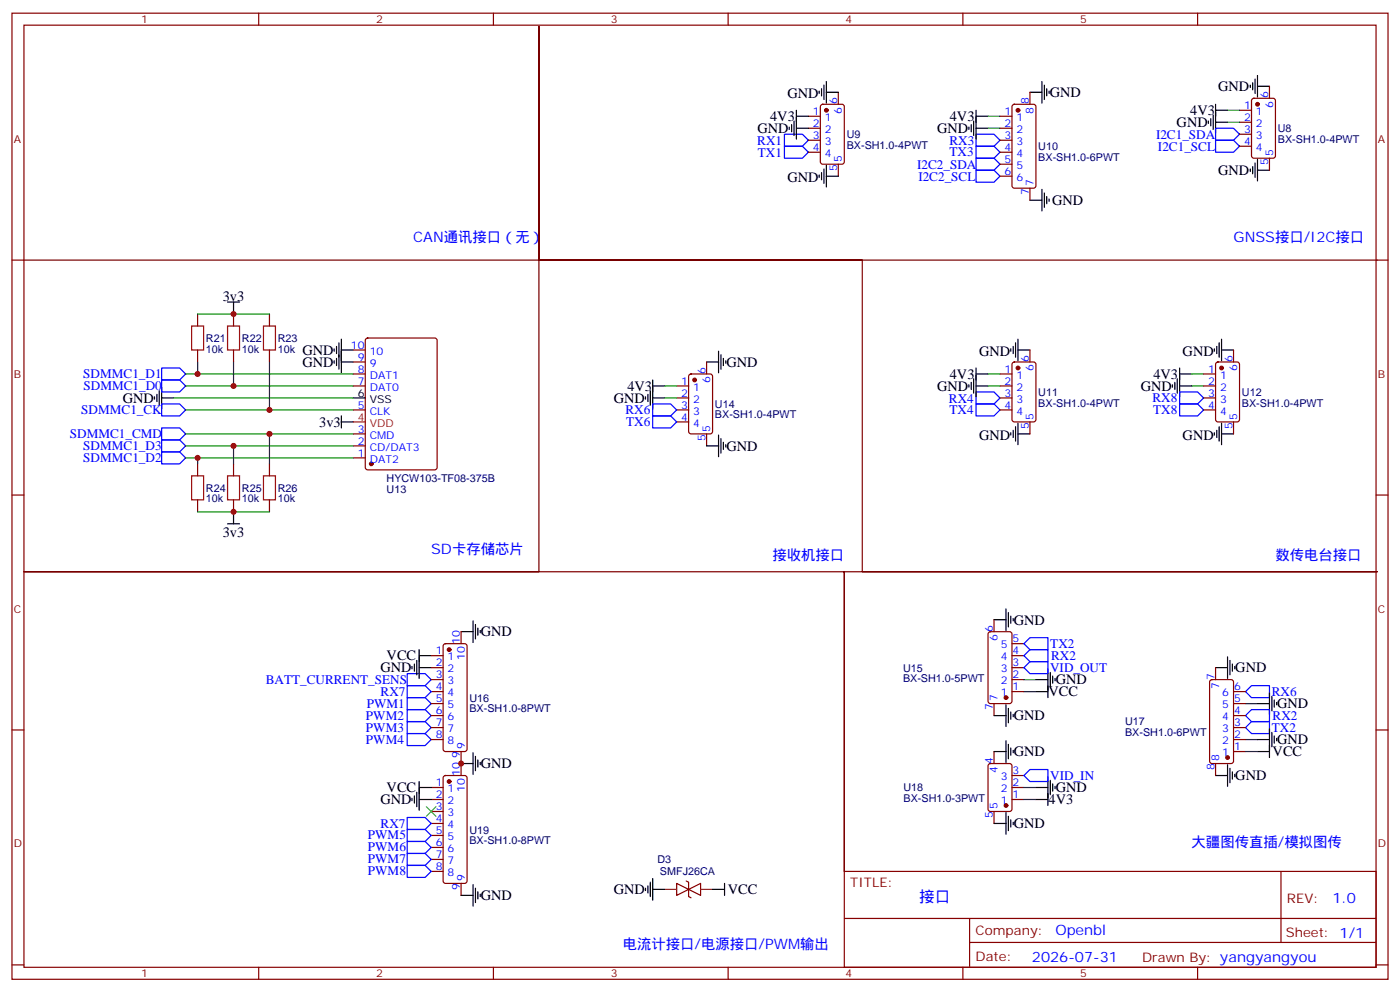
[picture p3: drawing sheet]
<svg xmlns="http://www.w3.org/2000/svg" width="412mm" height="292mm" viewBox="0 0 412 292" stroke-linecap="round" stroke-linejoin="round" font-family="sans-serif">
<g fill="none" stroke="#870000" stroke-width=".35">
<path d="M3.5 3.9h405.4v284.3h-405.4zM7.1 7.4h398.2v277.3h-398.2zM76.2 3.9v3.5M145.3 3.9v3.5M214.5 3.9v3.5M283.6 3.9v3.5M352.8 3.9v3.5M238.1 34.2h3.6M238.1 37.7h3.6M241.9 30.9l.5-.2h5.6l.7 .4v16.5l-.5 .7h-5.8l-.7-.4v-16.5zM246.9 27.2v3.5M294.6 34.2h3.5"/>
<path d="M294.6 37.7h3.5M298.3 30.9l.5-.2h5.6l.7 .4 .1 23.6-.5 .6-5.9 .1-.6-.5-.1-23.5zM303.4 27.2v3.5M365.1 32.5h3.6M365.1 36h3.6M365.1 39.5h3.6M368.9 29.1l.5-.2h5.6l.7 .5v16.5l-.5 .6-5.8 .1-.7-.5v-16.5zM373.9 25.4v3.5M238.1 41.3h3.6M238.1 44.8h3.6M246.9 48.3v3.6M294.6 41.3h3.5"/>
<path d="M294.6 44.8h3.5M294.6 48.3h3.5M294.6 51.9h3.5M303.4 55.4v3.5M365.1 43h3.6M373.9 46.6v3.5M3.5 76.6h3.6M405.3 76.6h3.6M58.2 92.4v3.6M68.8 92.4v3.6M79.4 92.4v3.6M107.8 99.7l.5-.2h19.8l.6 .4 .1 37.7-.5 .6-20 .1-.6-.5-.1-37.6z"/>
<path d="M58.2 103v3.5M68.8 103v3.5M79.4 103v3.5M104.1 113.6h3.5M104.1 110.1h3.5M104.1 106.5h3.5M104.1 103h3.5M199.3 113.6h3.5M199.3 117.1h3.5M203.1 110.3l.5-.2h5.6l.6 .4 .1 16.5-.5 .7h-5.8l-.7-.5-.1-16.4zM208.1 106.5v3.6M294.6 113.6h3.5"/>
<path d="M294.6 110.1h3.5M294.6 117.1h3.5M298.3 106.7l.5-.2h5.6l.7 .5 .1 16.5-.5 .6-5.9 .1-.6-.5-.1-16.5zM303.4 103v3.5M354.5 113.6h3.6M354.5 110.1h3.6M354.5 117.1h3.6M358.3 106.7l.5-.2h5.6l.7 .5v16.5l-.4 .6-5.9 .1-.7-.5v-16.5zM363.4 103v3.5M58.2 136.5v3.6M68.8 136.5v3.6M79.4 136.5v3.6"/>
<path d="M104.1 134.8h3.5M104.1 131.2h3.5M104.1 127.7h3.5M104.1 120.6h3.5M199.3 120.6h3.5M199.3 124.2h3.5M208.1 127.7v3.5M294.6 120.6h3.5M303.4 124.2v3.5M354.5 120.6h3.6M363.4 124.2v3.5M3.5 145.7h3.6"/>
<path d="M58.2 147.1v3.5M68.8 147.1v3.5M79.4 147.1v3.5M405.3 145.7h3.6M127 196.5h3.5M127 193h3.5M130.8 189.6l.4-.2h5.7l.5 .2 .2 .5v30.4l-.3 .5-.4 .2h-5.7l-.5-.2-.2-.5v-30.4zM135.8 185.9v3.5M291.3 186.1l.4-.2h5.7l.6 .4 .1 20.1-.5 .6-5.9 .1-.6-.5-.1-20zM292.8 182.4v3.5M298.1 196.5h3.5M298.1 193h3.5"/>
<path d="M298.1 189.4h3.5M358.1 196.5v3.5M3.5 214.8h3.6M127 217.7h3.5M127 214.1h3.5M127 210.6h3.5M127 207.1h3.5M127 203.6h3.5M127 200h3.5M292.8 207.1v3.5M298.1 203.6h3.5M298.1 200h3.5"/>
<path d="M356.5 200.2l.5-.2h5.7l.6 .5 .1 23.5-.5 .7h-5.9l-.6-.4-.1-23.6zM363.4 217.7h3.5M363.4 214.1h3.5M363.4 210.6h3.5M363.4 207.1h3.5M363.4 203.6h3.5M405.3 214.8h3.6M127 235.3h3.5M127 231.8h3.5M127 238.8h3.5M130.8 228.5l.4-.3h5.7l.5 .3 .2 .5v30.3l-.3 .5-.4 .2h-5.7l-.5-.2-.2-.5v-30.3zM135.8 221.2v7"/>
<path d="M291.3 224.9l.4-.2h5.7l.6 .5 .1 12.9-.5 .7h-5.9l-.6-.4-.1-13zM292.8 221.2v3.5M292.8 238.8v3.6M298.1 235.3h3.5M298.1 231.8h3.5M298.1 228.2h3.5M358.1 224.7v3.5M363.4 221.2h3.5M127 242.4h3.5M127 245.9h3.5M127 249.4h3.5M127 252.9h3.5"/>
<path d="M127 256.5h3.5M135.8 260v3.5M199.3 260l3.5 1.8-3.5 1.7zM202.1 259.3l.7 .3v4.3l.8 .3M248.7 256.5h156.6v28.2h-156.6zM377.3 256.5v20.9M202.8 261.8l3.6-1.8v3.5zM248.7 270.3h156.5M285.6 277.4h119.6M285.6 270.3v14.1M3.5 284h3.6M76.2 284.7v3.5"/>
<path d="M145.3 284.7v3.5M214.5 284.7v3.5M283.6 284.7v3.5M352.8 284.7v3.5M405.3 284h3.6"/>
</g>
<g fill="#870000" stroke="#870000" stroke-width=".35">
<circle cx="109.4" cy="136.5" r=".53"/>
<circle cx="361.6" cy="223" r=".53"/>
<circle cx="296.3" cy="205.3" r=".53"/>
<circle cx="296.3" cy="237.1" r=".53"/>
<circle cx="299.9" cy="32.5" r=".53"/>
<circle cx="204.6" cy="111.8" r=".53"/>
<circle cx="132.3" cy="191.2" r=".53"/>
<circle cx="132.3" cy="230" r=".53"/>
<circle cx="299.9" cy="108.3" r=".53"/>
<circle cx="359.8" cy="108.3" r=".53"/>
<circle cx="243.4" cy="32.5" r=".53"/>
<circle cx="370.4" cy="30.7" r=".53"/>
</g>
<path d="M104.1 124.2h3.5" fill="none" stroke="#f00" stroke-width=".35"/>
<g fill="none" stroke="#000" stroke-width=".35">
<path d="M232.5 37.4v.7M233.2 36.7v2.1M233.9 35.6v4.3M234.6 37.7h3.5M234.6 34.2h3.5M234.6 32.5v8.4M241.3 26.8v.7M242 26.1v2.1M242.7 25v4.3M243.4 27.2h3.5M243.4 24v6.3M285.4 37.4v.7"/>
<path d="M286.1 36.7v2.1M286.8 35.6v4.3M287.5 37.7h3.5M287.5 32.5v8.4M287.5 34.2h3.5M303.4 27.2h3.5M306.9 24v6.3M307.6 25v4.3M308.3 26.1v2.1M309 26.8v.7M356 35.6v.7M356.7 34.9v2.1"/>
<path d="M357.4 33.9v4.2M358.1 32.5h3.5M358.1 30.7v8.5M358.1 36h3.5M368.3 25v.8M369 24.3v2.2M369.7 23.3v4.2M370.4 22.2v6.4M370.4 25.4h3.5M241.3 51.5v.7M242 50.8v2.1M242.7 49.7v4.3"/>
<path d="M243.4 51.9h3.5M243.4 48.7v6.3M303.4 58.9h3.5M306.9 55.7v6.4M307.6 56.8v4.2M308.3 57.9v2.1M309 58.6v.7M368.3 49.7v.7M369 49v2.2M369.7 48v4.2M370.4 50.1h3.5M370.4 46.9v6.4"/>
<path d="M67 88.9h3.6M68.8 88.9v3.5M100.5 99.8v9.9M299.9 99.8v6.4M359.8 99.8v6.4M45.5 116.8v.7M46.2 116.1v2.1M46.9 115v4.2M47.6 117.1h3.6M47.6 113.9v6.4M98.4 102.7v.7M98.4 106.2v.7"/>
<path d="M99.1 102v2.1M99.1 105.5v2.1M99.8 100.9v7.8M100.5 103h3.6M100.5 106.5h3.6M104.1 117.1h3.5M190.1 116.8v.7M190.9 116.1v2.1M191.6 115v4.2M192.3 117.1h3.5M192.3 113.6h3.5M192.3 111.8v8.5"/>
<path d="M208.1 106.5h3.6M211.7 103.4v6.3M212.4 104.4v4.3M213.1 105.5v2.1M213.8 106.2v.7M285.4 113.2v.7M286.1 112.5v2.2M286.8 111.5v4.2M287.5 108.3v8.5M287.5 113.6h3.5M287.5 110.1h3.5M297.7 102.7v.7"/>
<path d="M298.4 102v2.1M299.2 100.9v4.2M299.9 103h3.5M345.4 113.2v.7M346.1 112.5v2.2M346.8 111.5v4.2M347.5 113.6h3.5M347.5 110.1h3.5M347.5 108.3v8.5M357.7 102.7v.7M358.4 102v2.1M359.1 100.9v4.2"/>
<path d="M359.8 103h3.6M100.5 122.4v3.5M100.5 124.2h3.6M208.1 131.2h3.6M211.7 128.1v6.3M212.4 129.1v4.2M213.1 130.2v2.1M213.8 130.9v.7M297.7 127.4v.7M298.4 126.6v2.2M299.2 125.6v4.2M299.9 124.5v6.4"/>
<path d="M299.9 127.7h3.5M357.7 127.4v.7M358.4 126.6v2.2M359.1 125.6v4.2M359.8 127.7h3.6M359.8 124.5v6.4M67 154.2h3.6M68.8 150.6v3.6M296.3 179.2v6.4M121.4 196.1v.7M122.1 195.4v2.2M122.8 194.4v4.2"/>
<path d="M123.5 196.5h3.5M123.5 191.2v8.5M123.5 193h3.5M135.8 185.9h3.5M139.3 182.7v6.4M140.1 183.8v4.2M140.8 184.9v2.1M141.5 185.6v.7M292.8 182.4h3.5M297 180.3v4.2M297.7 181.3v2.1M298.4 182v.7"/>
<path d="M308.7 196.8v8.5M309.4 197.9v4.2M310.1 199v2.1M310.8 199.7v.7M358.1 196.5h3.5M361.6 193.3v6.4M362.3 194.4v4.2M363 195.4v2.2M363.7 196.1v.7M292.8 210.6h3.5M296.3 207.4v6.4M296.3 218v6.4"/>
<path d="M297 208.5v4.2M297 219.1v4.2M297.7 209.5v2.2M298.4 210.3v.7M305.2 203.6h3.5M305.2 200h3.5M370.4 207.1h3.5M370.4 217.7h3.5M373.9 203.9v6.4M373.9 214.5v8.5M374.6 205v4.2M374.6 215.5v4.3"/>
<path d="M375.4 206v2.1M375.4 216.6v2.1M376.1 206.7v.7M376.1 217.3v.7M121.4 234.9v.8M122.1 234.2v2.2M122.8 233.2v4.2M123.5 235.3h3.5M123.5 231.8h3.5M123.5 230v8.5M135.8 224.7h3.5M139.3 221.5v6.4"/>
<path d="M140.1 222.6v4.2M140.8 223.7v2.1M141.5 224.4v.7M292.8 221.2h3.5M296.3 239.2v6.3M297.7 220.1v2.1M298.4 220.8v.7M305.2 235.3h3.5M305.2 231.8h3.5M308.7 228.6v8.5M309.4 229.7v4.2M310.1 230.7v2.1"/>
<path d="M310.8 231.4v.7M358.1 228.2h3.5M361.6 225.1v6.3M362.3 226.1v4.3M363 227.2v2.1M363.7 227.9v.7M370.4 221.2h3.5M191.6 259.6v4.3M192.3 258.6v6.3M213.4 260v3.5M292.8 242.4h3.5M297 240.2v4.3"/>
<path d="M297.7 241.3v2.1M298.4 242v.7M135.8 263.5h3.5M139.3 260.3v6.4M140.1 261.4v4.2M140.8 262.5v2.1M141.5 263.2v.7M190.1 261.4v.7M190.9 260.7v2.1M192.3 261.8h3.5M209.9 261.8h3.5"/>
</g>
<g fill="none" stroke="#008700" stroke-width=".35">
<path d="M291 34.2h3.6M291 37.7h3.6M361.6 32.5h3.5M361.6 36h3.5M58.2 92.4h21.2M51.2 117.1h52.9M54.7 113.6h49.4M54.7 110.1h49.4M58.2 106.5v3.6M68.8 106.5v7.1M79.4 106.5v14.1M195.8 117.1h3.5"/>
<path d="M195.8 113.6h3.5M291 113.6h3.6M291 110.1h3.6M351 113.6h3.5M351 110.1h3.5M54.7 127.7h49.4M54.7 120.6h49.4M54.7 131.2h49.4M54.7 134.8h49.4M58.2 134.8v1.7M68.8 131.2v5.3M79.4 127.7v8.8"/>
<path d="M58.2 150.6h21.2M301.6 203.6h3.6M301.6 200h3.6M366.9 207.1h3.5M366.9 217.7h3.5M301.6 231.8h3.6M301.6 235.3h3.6M366.9 221.2h3.5"/>
</g>
<path d="M56.4 96h3.6v7h-3.6zM67 96h3.6v7h-3.6zM77.6 96h3.5v7h-3.5zM56.4 140.1h3.6v7h-3.6zM67 140.1h3.6v7h-3.6zM77.6 140.1h3.5v7h-3.5z" fill="none" stroke="#a10000" stroke-width=".35"/>
<g fill="none" stroke="#00f" stroke-width=".35">
<path d="M231.1 39.5h5.3l1.7 1.8-1.7 1.7h-5.3zM287.5 39.5h5.3l1.8 1.8-1.8 1.7h-5.3zM358.1 37.7h5.3l1.7 1.8-1.7 1.8h-5.3zM231.1 43h5.3l1.7 1.8-1.7 1.8h-5.3zM287.5 43h5.3l1.8 1.8-1.8 1.8h-5.3zM287.5 46.6h5.3l1.8 1.7-1.8 1.8h-5.3zM287.5 50.1h5.3l1.8 1.8-1.8 1.7h-5.3zM358.1 41.3h5.3l1.7 1.7-1.7 1.8h-5.3zM47.6 111.8h5.3l1.8 1.8-1.8 1.8h-5.3zM47.6 108.3h5.3l1.8 1.8-1.8 1.7h-5.3zM47.6 118.9h5.3l1.8 1.7-1.8 1.8h-5.3zM192.3 118.9h5.3l1.7 1.7-1.7 1.8h-5.3z"/>
<path d="M287.5 118.9h5.3l1.8 1.7-1.8 1.8h-5.3zM287.5 115.4h5.3l1.8 1.7-1.8 1.8h-5.3zM347.5 115.4h5.3l1.7 1.7-1.7 1.8h-5.3zM347.5 118.9h5.3l1.7 1.7-1.7 1.8h-5.3zM47.6 133h5.3l1.8 1.8-1.8 1.7h-5.3zM47.6 129.5h5.3l1.8 1.7-1.8 1.8h-5.3zM47.6 125.9h5.3l1.8 1.8-1.8 1.8h-5.3zM192.3 122.4h5.3l1.7 1.8-1.7 1.7h-5.3zM119.9 198.3h5.3l1.8 1.7-1.8 1.8h-5.3zM301.6 196.5l1.8-1.8h5.3v3.6h-5.3zM301.6 193l1.8-1.8h5.3v3.5h-5.3zM303.4 187.7h5.3v3.5h-5.3l-1.8-1.8z"/>
<path d="M119.9 215.9h5.3l1.8 1.8-1.8 1.7h-5.3zM119.9 212.4h5.3l1.8 1.7-1.8 1.8h-5.3zM119.9 208.8h5.3l1.8 1.8-1.8 1.8h-5.3zM119.9 205.3h5.3l1.8 1.8-1.8 1.7h-5.3zM119.9 201.8h5.3l1.8 1.8-1.8 1.7h-5.3zM366.9 203.6l1.8-1.8h5.2v3.5h-5.2zM366.9 210.6l1.8-1.8h5.2v3.6h-5.2zM366.9 214.1l1.8-1.7h5.2v3.5h-5.2zM301.6 228.2l1.8-1.7h5.3v3.5h-5.3zM119.9 244.1h5.3l1.8 1.8-1.8 1.7h-5.3zM119.9 247.6h5.3l1.8 1.8-1.8 1.8h-5.3zM119.9 251.2h5.3l1.8 1.7-1.8 1.8h-5.3z"/>
<path d="M119.9 254.7h5.3l1.8 1.8-1.8 1.7h-5.3zM119.9 240.6h5.3l1.8 1.8-1.8 1.7h-5.3z"/>
</g>
<path d="M195.8 261.8h3.5M206.4 261.8h3.5" fill="none" stroke="#8c2424" stroke-width=".35"/>
<path d="M7.1 76.6h151.6v-68.8v160.5h-151.6h241.6v88.2v-88.2h157h-151.7v-91.7h-95.3h247" fill="none" stroke="#780000" stroke-width=".35"/>
<path d="M125.6 237.4l2.8 2.8M128.4 237.4l-2.8 2.8" fill="none" stroke="#3c3" stroke-width=".35"/>
<g fill="#c00">
<circle cx="58.2" cy="134.8" r=".88"/>
<circle cx="68.8" cy="131.2" r=".88"/>
<circle cx="79.4" cy="127.7" r=".88"/>
<circle cx="79.4" cy="120.6" r=".88"/>
<circle cx="68.8" cy="113.6" r=".88"/>
<circle cx="58.2" cy="110.1" r=".88"/>
<circle cx="68.8" cy="150.6" r=".88"/>
<circle cx="68.8" cy="92.4" r=".88"/>
<circle cx="135.8" cy="224.7" r=".88"/>
</g>
<text font-size="4.6" fill="#00f" x="270.8" y="265.5">接口</text>
<g font-size="4.2">
<text x="232" y="28.9">GND</text>
<text x="309.2" y="28.6">GND</text>
<text x="358.8" y="26.8">GND</text>
<text x="226.9" y="35.6">4V3</text>
<text x="279.8" y="35.6">4V3</text>
<text x="350.6" y="33.8">4V3</text>
<text x="223.1" y="39.2">GND</text>
<text x="276" y="39.2">GND</text>
<text x="346.6" y="37.4">GND</text>
<text x="232" y="53.6">GND</text>
<text x="358.8" y="51.5">GND</text>
<text x="309.9" y="60.3">GND</text>
<text x="65.6" y="88.5">3v3</text>
<text x="89.1" y="104.4">GND</text>
<text x="89.1" y="108">GND</text>
<text x="214" y="107.9">GND</text>
<text x="288.4" y="104.8">GND</text>
<text x="348.4" y="104.8">GND</text>
<text x="279.8" y="111.5">4V3</text>
<text x="339.7" y="111.5">4V3</text>
<text x="36.2" y="118.6">GND</text>
<text x="180.8" y="118.5">GND</text>
<text x="184.8" y="115">4V3</text>
<text x="276.1" y="115">GND</text>
<text x="336" y="115">GND</text>
<text x="94" y="125.6">3v3</text>
<text x="288.4" y="129.5">GND</text>
<text x="348.4" y="129.5">GND</text>
<text x="214" y="132.6">GND</text>
<text x="65.6" y="158.1">3v3</text>
<text x="298.6" y="183.8">GND</text>
<text x="141.6" y="187.3">GND</text>
<text x="112" y="197.9">GND</text>
<text x="113.9" y="194.4">VCC</text>
<text x="363.9" y="197.9">GND</text>
<text x="311" y="201.5">GND</text>
<text x="308.9" y="205">VCC</text>
<text x="376.2" y="208.5">GND</text>
<text x="298.6" y="212">GND</text>
<text x="376.2" y="219.1">GND</text>
<text x="141.6" y="226.1">GND</text>
<text x="298.6" y="222.6">GND</text>
<text x="374.9" y="222.6">VCC</text>
<text x="113.9" y="233.2">VCC</text>
<text x="311" y="233.2">GND</text>
<text x="363.9" y="229.6">GND</text>
<text x="112" y="236.7">GND</text>
<text x="308.9" y="236.7">4V3</text>
<text x="298.6" y="243.8">GND</text>
<text x="180.8" y="263.2">GND</text>
<text x="214.4" y="263.2">VCC</text>
<text x="141.6" y="264.9">GND</text>
</g>
<g font-size="4.2" fill="#00f">
<text x="121.7" y="71.3">CAN通讯接口（无）</text>
<text x="363.4" y="71.3">GNSS接口/I2C接口</text>
<text x="127" y="163">SD卡存储芯片</text>
<text x="227.5" y="164.7">接收机接口</text>
<text x="375.7" y="164.7">数传电台接口</text>
<text x="351" y="249.4">大疆图传直插/模拟图传</text>
<text x="392.5" y="265.7">1.0</text>
<text x="310.9" y="275.3">Openbl</text>
<text x="183.4" y="279.4">电流计接口/电源接口/PWM输出</text>
<text x="304" y="283.1">2026-07-31</text>
</g>
<g font-size="3.9" fill="#00f">
<text x="340.5" y="40.8">I2C1_SDA</text>
<text x="223.1" y="42.5">RX1</text>
<text x="223.3" y="46.1">TX1</text>
<text x="279.7" y="46">TX3</text>
<text x="279.7" y="42.6">RX3</text>
<text x="341.1" y="44.4">I2C1_SCL</text>
<text x="270.2" y="49.6">I2C2_SDA</text>
<text x="270.5" y="53.2">I2C2_SCL</text>
<text x="24.5" y="111.4">SDMMC1_D1</text>
<text x="24.6" y="114.9">SDMMC1_D0</text>
<text x="279.5" y="118.7">RX4</text>
<text x="339.5" y="118.4">RX8</text>
<text x="24" y="122">SDMMC1_CK</text>
<text x="184.3" y="121.9">RX6</text>
<text x="184.5" y="125.4">TX6</text>
<text x="279.7" y="121.9">TX4</text>
<text x="339.7" y="121.9">TX8</text>
<text x="20.6" y="129">SDMMC1_CMD</text>
<text x="24.5" y="136.1">SDMMC1_D2</text>
<text x="24.5" y="132.6">SDMMC1_D3</text>
<text x="309.4" y="190.8">TX2</text>
<text x="309.3" y="197.8">VID_OUT</text>
<text x="309.6" y="194.4">RX2</text>
<text x="78.3" y="201.3">BATT_CURRENT_SENS</text>
<text x="108.1" y="208.3">PWM1</text>
<text x="112.1" y="204.8">RX7</text>
<text x="374.6" y="204.9">RX6</text>
<text x="107.8" y="215.5">PWM3</text>
<text x="107.8" y="212">PWM2</text>
<text x="374.6" y="215.5">TX2</text>
<text x="374.9" y="212">RX2</text>
<text x="107.8" y="219">PWM4</text>
<text x="309.4" y="229.5">VID_IN</text>
<text x="112.1" y="243.6">RX7</text>
<text x="108.4" y="247.1">PWM5</text>
<text x="108.4" y="250.6">PWM6</text>
<text x="108.4" y="254.1">PWM7</text>
<text x="108.4" y="257.6">PWM8</text>
</g>
<g font-size="3.9" fill="#800">
<text x="250.5" y="261.1">TITLE:</text>
<text x="379.1" y="265.7">REV:</text>
<text x="287.4" y="275.3">Company:</text>
<text x="378.7" y="275.9">Sheet: 1/1</text>
<text x="287.4" y="282.9">Date:</text>
<text x="336.4" y="283">Drawn By: yangyangyou</text>
</g>
<g font-size="3.2" fill="#800">
<text x="41.6" y="6.9">1</text>
<text x="110.8" y="6.9">2</text>
<text x="179.9" y="6.9">3</text>
<text x="249.1" y="6.9">4</text>
<text x="318.2" y="6.9">5</text>
<text x="4.1" y="42">A</text>
<text x="405.9" y="42">A</text>
<text x="4.1" y="111.1">B</text>
<text x="405.9" y="111.1">B</text>
<text x="4.1" y="180.3">C</text>
<text x="405.9" y="180.3">C</text>
<text x="4.1" y="249.4">D</text>
<text x="405.9" y="249.4">D</text>
<text x="41.6" y="287.7">1</text>
<text x="110.8" y="287.7">2</text>
<text x="179.9" y="287.7">3</text>
<text x="249.1" y="287.7">4</text>
<text x="318.2" y="287.7">5</text>
</g>
<g font-size="3.2" fill="#00f">
<text x="373.6" y="28.9" transform="rotate(-90 373.6 28.9)">6</text>
<text x="239.5" y="33.9">1</text>
<text x="243" y="35.6">1</text>
<text x="246.6" y="30.7" transform="rotate(-90 246.6 30.7)">6</text>
<text x="248" y="33.4" transform="rotate(-90 248 33.4)">6</text>
<text x="295.9" y="33.9">1</text>
<text x="299.4" y="35.6">1</text>
<text x="303" y="30.7" transform="rotate(-90 303 30.7)">8</text>
<text x="304.4" y="33.4" transform="rotate(-90 304.4 33.4)">8</text>
<text x="366.5" y="32.1">1</text>
<text x="366.5" y="35.6">2</text>
<text x="370" y="33.9">1</text>
<text x="375" y="31.7" transform="rotate(-90 375 31.7)">6</text>
<text x="239.5" y="37.4">2</text>
<text x="239.5" y="40.9">3</text>
<text x="243" y="39.2">2</text>
<text x="295.9" y="37.4">2</text>
<text x="295.9" y="40.9">3</text>
<text x="299.4" y="39.2">2</text>
<text x="366.5" y="39.2">3</text>
<text x="370" y="37.4">2</text>
<text x="370" y="40.9">3</text>
<text x="239.5" y="44.4">4</text>
<text x="243" y="42.7">3</text>
<text x="243" y="46.2">4</text>
<text x="248" y="47.6" transform="rotate(-90 248 47.6)">5</text>
<text x="295.9" y="44.4">4</text>
<text x="295.9" y="48">5</text>
<text x="299.4" y="42.7">3</text>
<text x="299.4" y="46.2">4</text>
<text x="366.5" y="42.7">4</text>
<text x="370" y="44.4">4</text>
<text x="375" y="45.9" transform="rotate(-90 375 45.9)">5</text>
<text x="246.6" y="50.3" transform="rotate(-90 246.6 50.3)">5</text>
<text x="295.9" y="51.5">6</text>
<text x="299.4" y="49.7">5</text>
<text x="299.4" y="53.3">6</text>
<text x="373.6" y="48.6" transform="rotate(-90 373.6 48.6)">5</text>
<text x="303" y="57.4" transform="rotate(-90 303 57.4)">7</text>
<text x="304.4" y="54.7" transform="rotate(-90 304.4 54.7)">7</text>
<text x="103.4" y="102.7">10</text>
<text x="105.4" y="106.2">9</text>
<text x="108.9" y="107.9">9</text>
<text x="108.9" y="104.4">10</text>
<text x="303" y="106.5" transform="rotate(-90 303 106.5)">6</text>
<text x="363" y="106.5" transform="rotate(-90 363 106.5)">6</text>
<text x="105.4" y="113.2">7</text>
<text x="105.4" y="109.7">8</text>
<text x="108.9" y="111.5">DAT1</text>
<text x="200.7" y="113.2">1</text>
<text x="207.8" y="110.1" transform="rotate(-90 207.8 110.1)">6</text>
<text x="209.2" y="112.8" transform="rotate(-90 209.2 112.8)">6</text>
<text x="295.9" y="109.7">1</text>
<text x="295.9" y="113.2">2</text>
<text x="299.4" y="111.5">1</text>
<text x="304.4" y="109.3" transform="rotate(-90 304.4 109.3)">6</text>
<text x="355.9" y="109.7">1</text>
<text x="355.9" y="113.2">2</text>
<text x="359.4" y="111.5">1</text>
<text x="364.4" y="109.3" transform="rotate(-90 364.4 109.3)">6</text>
<text x="108.9" y="115">DAT0</text>
<text x="200.7" y="116.8">2</text>
<text x="204.2" y="115">1</text>
<text x="204.2" y="118.5">2</text>
<text x="295.9" y="116.8">3</text>
<text x="299.4" y="115">2</text>
<text x="299.4" y="118.5">3</text>
<text x="355.9" y="116.8">3</text>
<text x="359.4" y="115">2</text>
<text x="359.4" y="118.5">3</text>
<text x="105.4" y="120.3">5</text>
<text x="108.9" y="122.1">CLK</text>
<text x="200.7" y="120.3">3</text>
<text x="200.7" y="123.8">4</text>
<text x="204.2" y="122.1">3</text>
<text x="204.2" y="125.6">4</text>
<text x="295.9" y="120.3">4</text>
<text x="299.4" y="122.1">4</text>
<text x="304.4" y="123.5" transform="rotate(-90 304.4 123.5)">5</text>
<text x="355.9" y="120.3">4</text>
<text x="359.4" y="122.1">4</text>
<text x="364.4" y="123.5" transform="rotate(-90 364.4 123.5)">5</text>
<text x="105.4" y="130.9">2</text>
<text x="105.4" y="127.4">3</text>
<text x="108.9" y="129.1">CMD</text>
<text x="207.8" y="129.7" transform="rotate(-90 207.8 129.7)">5</text>
<text x="209.2" y="127" transform="rotate(-90 209.2 127)">5</text>
<text x="303" y="126.2" transform="rotate(-90 303 126.2)">5</text>
<text x="363" y="126.2" transform="rotate(-90 363 126.2)">5</text>
<text x="105.4" y="134.4">1</text>
<text x="108.9" y="136.2">DAT2</text>
<text x="108.9" y="132.6">CD/DAT3</text>
<text x="292.5" y="185.9" transform="rotate(-90 292.5 185.9)">6</text>
<text x="135.5" y="189.4" transform="rotate(-90 135.5 189.4)">10</text>
<text x="293.9" y="188.6" transform="rotate(-90 293.9 188.6)">6</text>
<text x="294.8" y="190.9">5</text>
<text x="298.3" y="189.1">5</text>
<text x="128.3" y="192.6">1</text>
<text x="128.3" y="196.1">2</text>
<text x="131.8" y="194.4">1</text>
<text x="131.8" y="197.9">2</text>
<text x="136.9" y="194.2" transform="rotate(-90 136.9 194.2)">10</text>
<text x="294.8" y="197.9">3</text>
<text x="294.8" y="194.4">4</text>
<text x="298.3" y="196.1">3</text>
<text x="298.3" y="192.6">4</text>
<text x="128.3" y="199.7">3</text>
<text x="128.3" y="203.2">4</text>
<text x="131.8" y="201.4">3</text>
<text x="294.8" y="201.4">2</text>
<text x="298.3" y="203.2">1</text>
<text x="298.3" y="199.7">2</text>
<text x="357.7" y="200" transform="rotate(-90 357.7 200)">7</text>
<text x="359.1" y="202.7" transform="rotate(-90 359.1 202.7)">7</text>
<text x="363.5" y="203.2">6</text>
<text x="128.3" y="206.7">5</text>
<text x="131.8" y="205">4</text>
<text x="131.8" y="208.5">5</text>
<text x="292.5" y="209.1" transform="rotate(-90 292.5 209.1)">7</text>
<text x="293.9" y="206.4" transform="rotate(-90 293.9 206.4)">7</text>
<text x="294.8" y="205">1</text>
<text x="360" y="208.5">5</text>
<text x="360" y="205">6</text>
<text x="363.5" y="206.7">5</text>
<text x="128.3" y="210.3">6</text>
<text x="128.3" y="213.8">7</text>
<text x="131.8" y="212">6</text>
<text x="131.8" y="215.5">7</text>
<text x="360" y="215.5">3</text>
<text x="360" y="212">4</text>
<text x="363.5" y="213.8">3</text>
<text x="363.5" y="210.3">4</text>
<text x="128.3" y="217.3">8</text>
<text x="131.8" y="219.1">8</text>
<text x="136.9" y="220.5" transform="rotate(-90 136.9 220.5)">9</text>
<text x="360" y="219.1">2</text>
<text x="363.5" y="220.8">1</text>
<text x="363.5" y="217.3">2</text>
<text x="135.5" y="223.2" transform="rotate(-90 135.5 223.2)">9</text>
<text x="292.5" y="224.7" transform="rotate(-90 292.5 224.7)">4</text>
<text x="293.9" y="227.4" transform="rotate(-90 293.9 227.4)">4</text>
<text x="298.3" y="227.9">3</text>
<text x="357.7" y="226.7" transform="rotate(-90 357.7 226.7)">8</text>
<text x="359.1" y="224" transform="rotate(-90 359.1 224)">8</text>
<text x="360" y="222.6">1</text>
<text x="128.3" y="231.4">1</text>
<text x="131.8" y="233.2">1</text>
<text x="135.5" y="228.2" transform="rotate(-90 135.5 228.2)">10</text>
<text x="136.9" y="233" transform="rotate(-90 136.9 233)">10</text>
<text x="294.8" y="233.2">2</text>
<text x="294.8" y="229.7">3</text>
<text x="298.3" y="231.4">2</text>
<text x="128.3" y="234.9">2</text>
<text x="128.3" y="238.5">3</text>
<text x="131.8" y="236.7">2</text>
<text x="293.9" y="238.1" transform="rotate(-90 293.9 238.1)">5</text>
<text x="294.8" y="236.7">1</text>
<text x="298.3" y="234.9">1</text>
<text x="128.3" y="242">4</text>
<text x="128.3" y="245.5">5</text>
<text x="131.8" y="240.2">3</text>
<text x="131.8" y="243.8">4</text>
<text x="292.5" y="240.8" transform="rotate(-90 292.5 240.8)">5</text>
<text x="128.3" y="249.1">6</text>
<text x="131.8" y="247.3">5</text>
<text x="131.8" y="250.8">6</text>
<text x="128.3" y="252.6">7</text>
<text x="128.3" y="256.1">8</text>
<text x="131.8" y="254.4">7</text>
<text x="131.8" y="257.9">8</text>
<text x="135.5" y="262" transform="rotate(-90 135.5 262)">9</text>
<text x="136.9" y="259.3" transform="rotate(-90 136.9 259.3)">9</text>
</g>
<g font-size="3.2" fill="#000080">
<text x="249.4" y="40.7">U9</text>
<text x="376.4" y="39">U8</text>
<text x="249.4" y="43.8">BX-SH1.0-4PWT</text>
<text x="305.9" y="47.4">BX-SH1.0-6PWT</text>
<text x="305.9" y="44.2">U10</text>
<text x="376.4" y="42">BX-SH1.0-4PWT</text>
<text x="60.7" y="100.6">R21</text>
<text x="71.3" y="100.6">R22</text>
<text x="81.8" y="100.6">R23</text>
<text x="60.7" y="103.8">10k</text>
<text x="71.3" y="103.8">10k</text>
<text x="81.8" y="103.8">10k</text>
<text x="305.9" y="119.6">BX-SH1.0-4PWT</text>
<text x="305.9" y="116.6">U11</text>
<text x="365.8" y="119.6">BX-SH1.0-4PWT</text>
<text x="365.8" y="116.6">U12</text>
<text x="210.6" y="123.2">BX-SH1.0-4PWT</text>
<text x="210.6" y="120.1">U14</text>
<text x="113.9" y="141.9">HYCW103-TF08-375B</text>
<text x="60.7" y="147.9">10k</text>
<text x="60.7" y="144.7">R24</text>
<text x="71.3" y="147.9">10k</text>
<text x="71.3" y="144.7">R25</text>
<text x="81.8" y="147.9">10k</text>
<text x="81.8" y="144.7">R26</text>
<text x="113.9" y="145.1">U13</text>
<text x="266" y="197.7">U15</text>
<text x="266" y="200.8">BX-SH1.0-5PWT</text>
<text x="138.3" y="209.6">BX-SH1.0-8PWT</text>
<text x="138.3" y="206.5">U16</text>
<text x="331.4" y="213.5">U17</text>
<text x="331.4" y="216.7">BX-SH1.0-6PWT</text>
<text x="266.2" y="232.9">U18</text>
<text x="266.2" y="236.1">BX-SH1.0-3PWT</text>
<text x="138.3" y="245.3">U19</text>
<text x="138.3" y="248.4">BX-SH1.0-8PWT</text>
<text x="193.7" y="254.1">D3</text>
<text x="194.4" y="257.6">SMFJ26CA</text>
</g>
<g font-size="3.2">
<text x="105.4" y="116.8">6</text>
<text x="108.9" y="118.5">VSS</text>
</g>
<g font-size="3.2" fill="#f00">
<text x="105.4" y="123.8">4</text>
<text x="108.9" y="125.6">VDD</text>
</g>
</svg>
